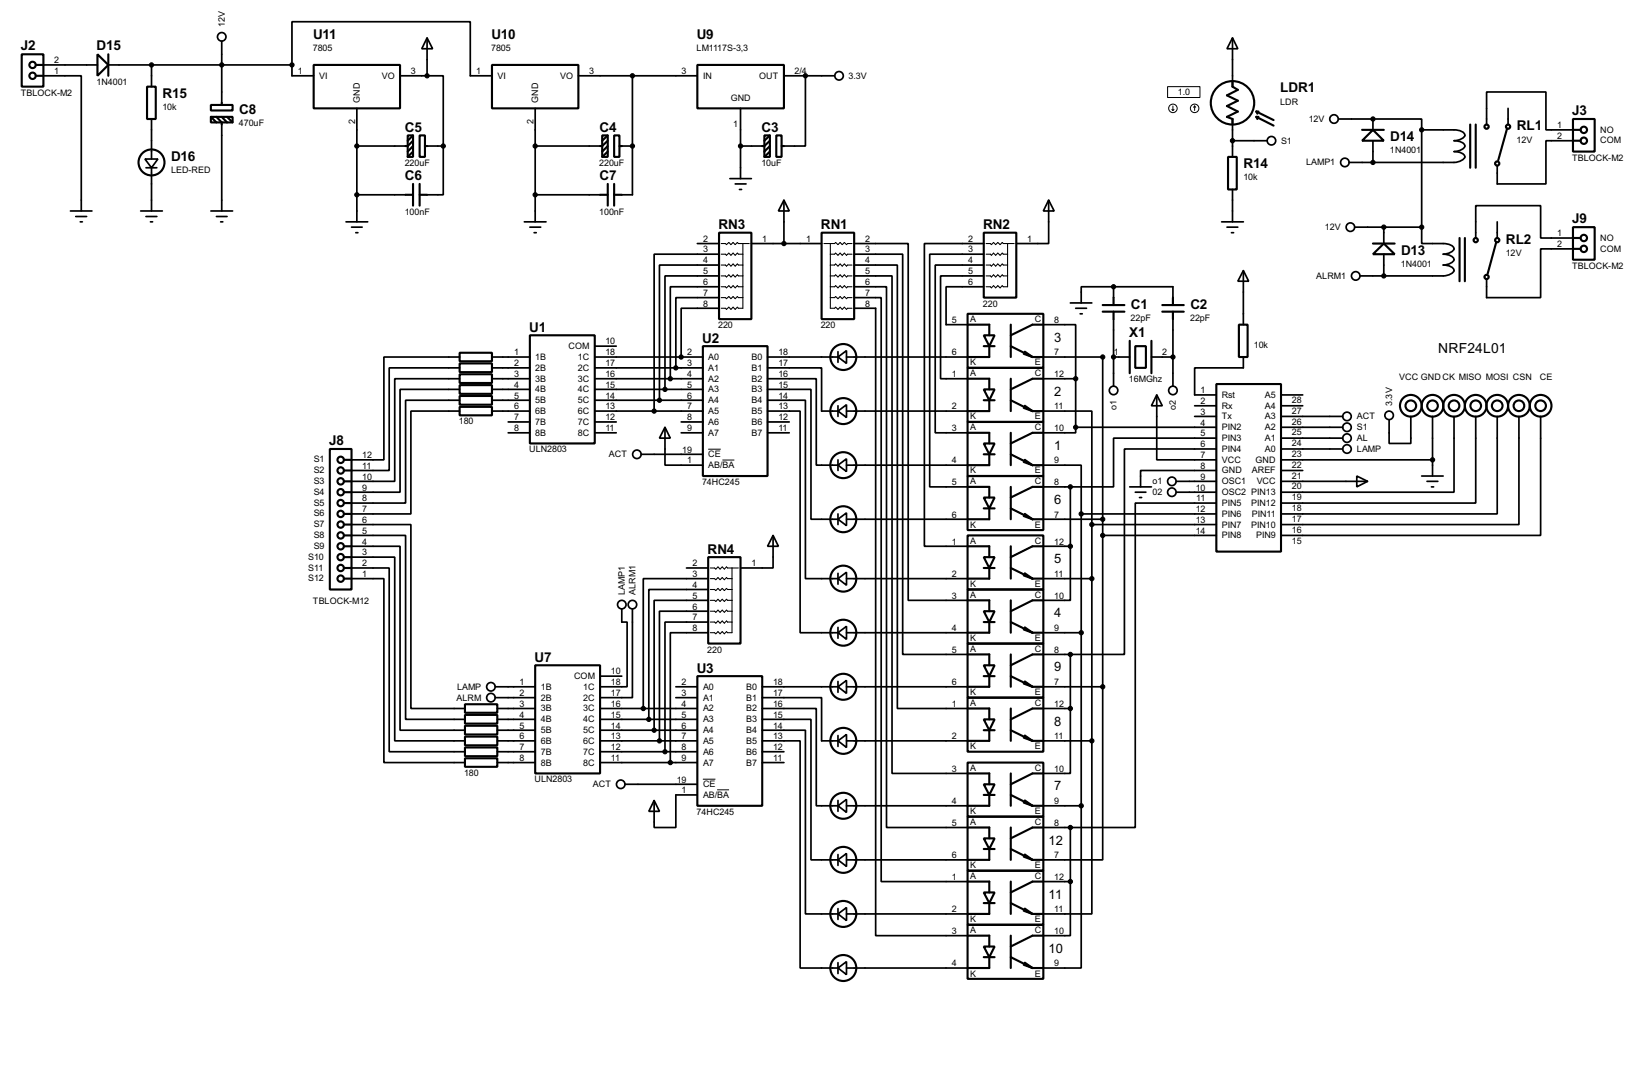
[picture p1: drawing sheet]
<svg xmlns="http://www.w3.org/2000/svg" width="383mm" height="256mm" viewBox="0 0 383 256" stroke-linecap="round" stroke-linejoin="round" font-family="sans-serif">
<g fill="none" stroke="#000" stroke-width=".4">
<path d="M10.2 17.8h8.9v31.8M10.2 15.3h12.7M25.5 15.3h43.1M35.6 15.3v5.1M52.1 9.7v14.5M68.6 15.3v-10.2h41.9v12.7h5.1M68.6 15.3v2.5h5.1M94 17.8h6.4M100.4 8.9l1.3 2.6h-2.6zM100.4 17.8h3.8v16.5M100.4 8.9v8.9M135.9 17.8h28"/>
<path d="M148.6 17.8v28h-2.5M184.2 17.8h11.9M189.3 17.8v16.5h-5.1M289.6 8.9l1.3 2.6h-2.6zM289.6 8.9v11.5M34.1 37.4h3l-1.5 2zM34.3 39.4h2.6M35.6 28v9.4M35.6 39.4v10.2M52.1 29.3v20.3M83.9 34.3h11.4M83.9 25.5v26.6"/>
<path d="M100.4 34.3h3.8M104.2 34.3v11.5h-3.8M125.8 34.3h15.2M125.8 25.5v26.6M146.1 34.3h2.5M174 25.5v16.5M174 34.3h5.1M289.6 28v8.9M289.6 33.1h8.1M314.5 28h8.1M322.6 28h11.5v2.5M322.6 28v2.5"/>
<path d="M322.6 33.1v5.1M334.1 30.5h7.6a2.27 2.27 0 0 1 2.5 1.3 2.68 2.68 0 0 1-2.5 1.3h.6a2.03 2.03 0 0 1 1.9 1.2 2.61 2.61 0 0 1-2.5 1.3h.6a2.03 2.03 0 0 1 1.9 1.3 2.7 2.7 0 0 1-2.5 1.3h-24.7M334.1 30.5v22.9M349.3 29.3v-7.7h14v8.9h6.3M354.4 25.5v3.8M369.6 33.1h-6.3v10.1h-11.5v-4.3M16.6 49.6h5M17.8 50.9h2.6M18.9 52.1h.5M33.1 49.6h5.1M34.3 50.9h2.6M35.4 52.1h.5"/>
<path d="M49.6 49.6h5.1M50.9 50.9h2.5M51.9 52.1h.5M81.3 52.1h5.1M82.6 53.4h2.5M83.6 54.7h.5M83.9 45.8h11.4M123.2 52.1h5.1M124.5 53.4h2.6M125.5 54.7h.5M125.8 45.8h15.2M163.9 57.2h5.1"/>
<path d="M169 59.7h-15.3v36.9M171.5 42h5.1M172.8 43.2h2.5M173.8 44.5h.5M176.6 57.2h16.5M184.2 47l1.3 2.6h-2.6zM184.2 47v10.2M200.7 57.2h12.7v83.8h14M200.7 59.7h11.4v94h15.3M231.2 57.2h-14v71.1h10.2M231.2 59.7h-12.7v54.7h8.9M246.4 47l1.3 2.6h-2.5z"/>
<path d="M246.4 47v10.2h-7.6M287.1 52.1h5.1M288.3 53.4h2.6M289.4 54.7h.5M289.6 44.5v7.6M318.3 53.4h15.8M325.2 53.4v3.8M325.2 59.7v5.1M334.1 53.4v3.8h2.5a8.6 8.6 0 0 1 4.3 .3 .87 .87 0 0 1 .7 1.2 3.2 3.2 0 0 1-2.5 1 2.33 2.33 0 0 1 2.6 1.3 2.68 2.68 0 0 1-2.6 1.3 2.27 2.27 0 0 1 2.6 1.3 2.68 2.68 0 0 1-2.6 1.2h-19.5M346.8 55.9v-7.6h15.2v7.6h7.6M351.8 52.1v3.8M369.6 58.5h-7.6v11.4h-12.7v-4.3"/>
<path d="M169 72.4h-8.9v11.5M169 69.9h-10.2v16.5M169 67.4h-11.5v21.6M169 64.8h-12.7v26.7M169 62.3h-14v31.7M200.7 62.3h10.2v104.1h16.5M200.7 64.8h8.9v116.9h17.8M200.7 67.4h7.6v127h19.1M200.7 69.9h6.4v137.2h20.3M200.7 72.4h5.1v147.4h21.6M231.2 67.4h-8.9v8.9h5.1M231.2 64.8h-10.2v24.2h6.4"/>
<path d="M231.2 62.3h-11.4v39.4h7.6M245.2 76.3h7.6v12.7M251.5 71.2h5.1M252.8 72.4h2.5M253.8 73.7h.5M261.7 67.4h-7.6v3.8M261.7 67.4h13.9v2.5M261.7 67.4v2.5M261.7 75v15.7M275.6 75v15.7M292.2 63.6l1.2 2.5h-2.5zM292.2 63.6v12.7"/>
<path d="M108 96.6h-11.4v24.1h-14M108 94h-12.7v24.2h-12.7M108 91.5h-14v24.1h-11.4M108 89h-15.2v24.1h-10.2M108 86.4h-16.5v24.1h-8.9M108 83.9h-17.8v24.1h-7.6M115.6 83.9h8.9M115.6 96.6h8.9M115.6 86.4h8.9M115.6 89h8.9M115.6 91.5h8.9M115.6 94h8.9"/>
<path d="M119.4 99.1h5.1M139.8 83.9h25.4M139.8 96.6h25.4M139.8 86.4h25.4M139.8 89h25.4M139.8 91.5h25.4M139.8 94h25.4M139.8 99.1h5M139.8 81.3h5M160.1 99.1h5.1M180.4 86.4h12.7v10.2h3.8M180.4 89h11.4v20.3h5.1"/>
<path d="M180.4 91.5h10.2v30.5h6.3M180.4 94h8.9v41.9h7.6M180.4 96.6h7.6v52h8.9M180.4 83.9h16.5M180.4 99.1h5.1M196.9 83.9l2-1.5v3zM196.9 96.6l2-1.5v3zM196.9 82.6v2.5M196.9 95.3v2.5M198.9 83.9h28.5M198.9 96.6h28.5M245.2 96.6h11.4v26.6"/>
<path d="M245.2 83.9h13.9v77.4M245.2 89h7.6M252.8 89v11.4M261.7 83.9h3.8M270.6 83.9h5M271.8 92.8l1.3 2.5h-2.5zM271.8 92.8v15.2h14M280.7 97.8h5.1M280.7 95.3h5.1M292.2 83.9v2.5h-11.5v6.4h5.1M301 97.8h14.5M301 92.8h5.1"/>
<path d="M301 95.3h5.1M331.5 97.8v6.4h-5.1v-5.6M336.6 97.8v14M341.7 97.8v17.8h-40.7M346.8 97.8v20.4h-45.8M351.8 97.8v22.9h-50.8M356.9 97.8v25.4h-55.9M362 97.8v28h-61M119.4 101.7h5.1M139.8 101.7h5M150.7 106.7h14.5M156.3 100.4l1.2 2.5h-2.5z"/>
<path d="M156.3 100.4v8.9h8.9M160.1 101.7h5.1M180.4 101.7h5.1M196.9 109.3l2-1.5v3zM196.9 108v2.5M198.9 109.3h28.5M245.2 109.3h8.9v11.4M245.2 114.4h6.3M251.5 114.4v13.9M252.8 100.4v1.3h-7.6M252.8 100.4h33M265.5 114.4h5.1"/>
<path d="M266.8 115.6h2.5M267.8 116.9h.5M276.4 113.1h9.4M276.4 115.6h9.4M285.8 102.9h-24.1v11.5h-10.2M285.8 105.5h-21.6v48.2h-12.7M285.8 118.2h-19v76.2h-15.3M285.8 110.5h-17.8v3.9M301 100.4h14.5M301 113.1h20.4M301 102.9h14.5M301 105.5h14.5"/>
<path d="M301 108h35.6M301 110.5h5.1M318.8 111.8l2.6 1.3-2.6 1.3zM334.1 111.8h5M335.3 113.1h2.6M336.4 114.4h.5M82.6 135.9h7.6v43.2h19.1M82.6 133.4h8.9v43.2h17.8M82.6 130.9h10.2v43.1h16.5M82.6 128.3h11.4v43.2h15.3M82.6 125.8h12.7v43.2h14M82.6 123.2h14v43.2h12.7"/>
<path d="M161.3 133.4h5.1M166.4 138.5h-13.9v30.5M166.4 135.9h-15.2v30.5M181.7 125.8l1.2 2.5h-2.5zM181.7 125.8v7.6h-7.7M196.9 122l2-1.5v3zM196.9 135.9l2-1.5v3.1zM196.9 120.7v2.5M196.9 134.7v2.5M198.9 122h28.5M198.9 135.9h28.5M245.2 122h13.9"/>
<path d="M245.2 135.9h11.4M245.2 128.3h6.3M251.5 128.3v12.7h-6.3M254.1 120.7v68.6M254.1 120.7h31.7M256.6 123.2v50.8M256.6 123.2h29.2M259.1 125.8h26.7M141 158.8h5.1M146.1 143.1v3h1.3v15.2h-6.4M148.6 143.1v20.8h-7.6M166.4 148.6h-8.9v30.5"/>
<path d="M166.4 146.1h-10.1v30.5M166.4 143.6h-11.4v30.4M166.4 141h-12.7v30.5M196.9 148.6l2-1.5v3.1zM196.9 147.4v2.5M198.9 148.6h28.5M245.2 148.6h8.9M245.2 153.7h6.3M251.5 153.7v12.7M116.4 161.3h9.4M116.4 163.9h9.4M116.9 174h8.9"/>
<path d="M116.9 179.1h8.9M116.9 176.6h8.9M116.9 171.5h8.9M116.9 169h8.9M116.9 166.4h8.9M141 174h22.9M141 179.1h22.9M141 176.6h22.9M141 171.5h22.9M141 169h22.9M141 166.4h22.9M158.8 161.3h5.1"/>
<path d="M158.8 163.9h5.1M179.1 163.9h14v10.1h3.8M179.1 166.4h12.7v22.9h5.1M179.1 169h11.5v33h6.3M179.1 171.5h10.2v43.2h7.6M179.1 174h8.9v53.4h8.9M179.1 161.3h17.8M179.1 179.1h5.1M179.1 176.6h5.1M196.9 161.3l2-1.5v3.1zM196.9 174l2-1.5v3.1zM196.9 160.1v2.5"/>
<path d="M196.9 172.8v2.5M198.9 161.3h28.5M198.9 174h28.5M245.2 161.3h13.9M245.2 174h11.4M245.2 166.4h6.3M251.5 166.4v15.3h-6.3M256.6 174v40.7h-11.4M259.1 161.3v40.7h-13.9M146.9 184.2h17M153.7 188l1.3 2.6h-2.5zM163.9 186.7h-5.1v7.7h-5.1v-6.4"/>
<path d="M196.9 189.3l2-1.5v3zM196.9 188v2.6M198.9 189.3h28.5M245.2 189.3h8.9M245.2 194.4h6.3M251.5 194.4v12.7M254.1 189.3v38.1h-8.9M196.9 202l2-1.5v3zM196.9 214.7l2-1.5v3zM196.9 200.7v2.6M196.9 213.4v2.6M198.9 202h28.5"/>
<path d="M198.9 214.7h28.5M245.2 207.1h6.3M251.5 207.1v12.7h-6.3M196.9 227.4l2-1.5v3zM196.9 226.1v2.6M198.9 227.4h28.5"/>
<circle cx="52.1" cy="8.7" r="1"/>
<circle cx="197.1" cy="17.8" r="1"/>
<circle cx="298.7" cy="33.1" r="1"/>
<circle cx="313.4" cy="28" r="1"/>
<circle cx="316" cy="38.2" r="1"/>
<circle cx="317.3" cy="53.4" r="1"/>
<circle cx="318.5" cy="64.8" r="1"/>
<circle cx="261.6" cy="91.7" r="1"/>
<circle cx="275.6" cy="91.7" r="1"/>
<circle cx="316.5" cy="97.8" r="1"/>
<circle cx="326.4" cy="97.6" r="1"/>
<circle cx="149.6" cy="106.7" r="1"/>
<circle cx="275.3" cy="113.1" r="1"/>
<circle cx="275.3" cy="115.6" r="1"/>
<circle cx="316.5" cy="105.5" r="1"/>
<circle cx="316.5" cy="102.9" r="1"/>
<circle cx="316.5" cy="100.4" r="1"/>
<circle cx="146.1" cy="142" r="1"/>
<circle cx="148.6" cy="142" r="1"/>
<circle cx="115.3" cy="161.3" r="1"/>
<circle cx="115.3" cy="163.9" r="1"/>
<circle cx="145.8" cy="184.2" r="1"/>
</g>
<g fill="#000">
<circle cx="189.3" cy="17.8" r=".2"/>
<circle cx="148.6" cy="34.3" r=".2"/>
<circle cx="322.6" cy="28" r=".2"/>
<circle cx="261.7" cy="67.4" r=".2"/>
<circle cx="160.1" cy="83.9" r=".2"/>
</g>
<g fill="none" stroke="#000" stroke-width=".5">
<path d="M5.1 12.8h5.1v7.6h-5.1zM8.4 17.8h1.8M8.4 15.3h1.8M22.9 12.8l2.6 2.5-2.6 2.5zM25.5 12.8v5M73.7 15.3h20.3v10.2h-20.3zM115.6 15.3h20.3v10.2h-20.3zM163.9 15.3h20.3v10.2h-20.3zM289.6 19.1v1.3l1.3 .7-2.6 1.3 2.6 1.3-2.6 1.2 2.6 1.3-2.6 1.3 1.3 .5v1.3M34.6 20.4h2v7.6h-2zM49.6 24.7h5.1v1.3h-5.1zM49.6 27.5h5.1v1.3h-5.1z"/>
<path d="M49.6 27.5l1.3 1.3M50.9 27.5l1.2 1.3v.5M52.1 24.2v.5M52.1 27.5l1.3 1.3M53.4 27.5l1.3 1.3M95.8 31.8h1.3v5.1h-1.3zM97.1 33.1l-1.3 1.2h-.5M97.1 35.6l-1.3 1.3M97.1 34.3l-1.3 1.3M97.1 31.8l-1.3 1.3M98.6 31.8h1.3v5.1h-1.3zM99.9 34.3h.5"/>
<path d="M141.5 31.8h1.3v5.1h-1.3zM142.8 33.1l-1.3 1.2h-.5M142.8 35.6l-1.3 1.3M142.8 34.3l-1.3 1.3M142.8 31.8l-1.3 1.3M144.3 31.8h1.3v5.1h-1.3zM145.6 34.3h.5M179.6 31.8h1.3v5.1h-1.3zM180.9 33.1l-1.3 1.2h-.5M180.9 35.6l-1.3 1.3M180.9 34.3l-1.3 1.3M180.9 31.8l-1.3 1.3"/>
<path d="M182.4 31.8h1.3v5.1h-1.3zM183.7 34.3h.5M288.6 36.9h2v7.6h-2zM295.2 27.5l4.1 2M295.2 27.5l.3 .5M295.2 27.5h.5M295.2 26.2l4.1 2M295.2 26.2l.3 .5M295.2 26.2h.5M320.1 30.5h5.1M322.6 30.5l2.6 2.6h-5.1zM345.5 29.3v10.1"/>
<path d="M346.8 29.3v10.1M354.1 30.3l-2 7.3M369.6 28h5.1v7.6h-5.1zM369.6 30.5h1.8M369.6 33.1h1.8M95.3 45.8h1.8M97.1 43.2v5.1M98.6 43.2v5.1M98.6 45.8h1.8M141 45.8h1.8M142.8 43.2v5.1M144.3 45.8h1.8"/>
<path d="M144.3 43.2v5.1M169 54.7h7.6v20.3h-7.6zM193.1 54.7h7.6v20.3h-7.6zM231.2 54.7h7.6v15.2h-7.6zM322.6 59.7l2.6-2.5 2.5 2.5zM322.6 57.2h5.1M343 55.9v10.2M344.2 55.9v10.2M351.6 57l-2 7.3M369.6 53.4h5.1v7.6h-5.1zM369.6 55.9h1.8M369.6 58.5h1.8"/>
<path d="M124.5 78.8h15.3v25.4h-15.3zM227.4 73.7h17.8v12.7h-17.8zM227.4 76.3h5.1v2.5M231.2 78.8h2.5l-1.2 2.5zM237.5 76.3v7.6M245.2 76.3h-2.6l-5.1 2.5M259.1 71.7h5.1M259.1 73.2h5.1M261.7 69.9v1.8M261.7 73.2v1.8M273.1 71.7h5.1M273.1 73.2h5.1"/>
<path d="M275.6 69.9v1.8M275.6 73.2v1.8M291.1 76.3h2.1v7.6h-2.1zM108 95.6h7.6v2h-7.6zM108 93h7.6v2.1h-7.6zM108 90.5h7.6v2h-7.6zM108 87.9h7.6v2.1h-7.6zM108 85.4h7.6v2h-7.6zM108 82.9h7.6v2h-7.6zM165.2 81.3h15.2v30.5h-15.2zM227.4 86.4h17.8v12.7h-17.8zM227.4 99.1h17.8v12.7h-17.8z"/>
<path d="M227.4 89h5.1v2.5M231.2 91.5h2.5l-1.2 2.5zM231.2 81.3h2.5M231.2 94h2.5M232.5 81.3v2.6h-5.1M232.5 94v2.6h-5.1M237.5 89v7.6M237.5 81.3l5.1 2.6M237.5 94l5.1 2.6M240.6 83.1l2 .8M240.6 95.8l2 .8M240.8 82.6l1.8 1.3"/>
<path d="M240.8 95.3l1.8 1.3M242.6 83.9h2.6M242.6 96.6h2.6M245.2 89h-2.6l-5.1 2.5M265.5 80.1v7.6M266.8 81.3h2.5v5.1h-2.5zM270.6 80.1v7.6M285.8 90.2h15.2v39.4h-15.2zM77.5 105.5h5.1v33h-5.1zM80.8 118.2h1.8M80.8 115.6h1.8M80.8 113.1h1.8"/>
<path d="M80.8 110.5h1.8M80.8 108h1.8M227.4 111.8h17.8v12.7h-17.8zM227.4 101.7h5.1v2.5M227.4 114.4h5.1v2.5M231.2 104.2h2.5l-1.2 2.5zM231.2 116.9h2.5l-1.2 2.5zM231.2 106.7h2.5M231.2 119.4h2.5M232.5 106.7v2.6h-5.1M232.5 119.4v2.6h-5.1M237.5 101.7v7.6"/>
<path d="M237.5 114.4v7.6M237.5 106.7l5.1 2.6M237.5 119.4l5.1 2.6M240.6 108.5l2 .8M240.8 108l1.8 1.3M242.6 109.3h2.6M245.2 101.7h-2.6l-5.1 2.5M245.2 114.4h-2.6l-5.1 2.5M80.8 133.4h1.8M80.8 128.3h1.8M80.8 135.9h1.8M80.8 130.9h1.8"/>
<path d="M80.8 125.8h1.8M80.8 123.2h1.8M80.8 120.7h1.8M166.4 130.9h7.6v20.3h-7.6zM227.4 125.8h17.8v12.7h-17.8zM227.4 138.5h17.8v12.7h-17.8zM227.4 128.3h5.1v2.6M231.2 130.9h2.5l-1.2 2.5zM231.2 133.4h2.5M232.5 133.4v2.5h-5.1M237.5 128.3v7.6M237.5 133.4l5.1 2.5"/>
<path d="M240.6 135.2l2 .7M240.6 121.2l2 .8M240.8 134.7l1.8 1.2M240.8 120.7l1.8 1.3M242.6 135.9h2.6M242.6 122h2.6M245.2 128.3h-2.6l-5.1 2.6M125.8 156.3h15.2v25.4h-15.2zM163.9 158.8h15.2v30.5h-15.2zM227.4 151.2h17.8v12.7h-17.8zM227.4 141h5.1v2.6M227.4 153.7h5.1v2.6"/>
<path d="M231.2 143.6h2.5l-1.2 2.5zM231.2 156.3h2.5l-1.2 2.5zM231.2 146.1h2.5M231.2 158.8h2.5M232.5 146.1v2.5h-5.1M232.5 158.8v2.5h-5.1M237.5 141v7.6M237.5 153.7v7.6M237.5 146.1l5.1 2.5M237.5 158.8l5.1 2.5M240.6 147.9l2 .7M240.8 147.4l1.8 1.2"/>
<path d="M242.6 148.6h2.6M245.2 141h-2.6l-5.1 2.6M245.2 153.7h-2.6l-5.1 2.6M109.3 178.1h7.6v2h-7.6zM109.3 175.6h7.6v2h-7.6zM109.3 173h7.6v2.1h-7.6zM109.3 170.5h7.6v2h-7.6zM109.3 167.9h7.6v2.1h-7.6zM109.3 165.4h7.6v2h-7.6zM227.4 163.9h17.8v12.7h-17.8zM227.4 179.1h17.8v12.7h-17.8zM227.4 166.4h5.1v2.6"/>
<path d="M231.2 169h2.5l-1.2 2.5zM231.2 171.5h2.5M232.5 171.5v2.5h-5.1M237.5 166.4v7.6M237.5 171.5l5.1 2.5M240.6 160.6l2 .7M240.6 173.3l2 .7M240.8 160.1l1.8 1.2M240.8 172.8l1.8 1.2M242.6 161.3h2.6M242.6 174h2.6M245.2 166.4h-2.6l-5.1 2.6"/>
<path d="M227.4 191.8h17.8v12.7h-17.8zM227.4 181.7h5.1v2.5M227.4 194.4h5.1v2.5M231.2 184.2h2.5l-1.2 2.5zM231.2 196.9h2.5l-1.2 2.5zM231.2 186.7h2.5M231.2 199.4h2.5M232.5 186.7v2.6h-5.1M232.5 199.4v2.6h-5.1M237.5 181.7v7.6M237.5 194.4v7.6M237.5 186.7l5.1 2.6"/>
<path d="M237.5 199.4l5.1 2.6M240.6 188.5l2 .8M240.8 188l1.8 1.3M242.6 189.3h2.6M245.2 181.7h-2.6l-5.1 2.5M245.2 194.4h-2.6l-5.1 2.5M227.4 204.5h17.8v12.7h-17.8zM227.4 217.2h17.8v12.7h-17.8zM227.4 207.1h5.1v2.5M227.4 219.8h5.1v2.5M231.2 209.6h2.5l-1.2 2.5zM231.2 212.1h2.5"/>
<path d="M232.5 212.1v2.6h-5.1M237.5 207.1v7.6M237.5 219.8v7.6M237.5 212.1l5.1 2.6M240.6 201.2l2 .8M240.6 213.9l2 .8M240.8 200.7l1.8 1.3M240.8 213.4l1.8 1.3M242.6 202h2.6M242.6 214.7h2.6M245.2 207.1h-2.6l-5.1 2.5M245.2 219.8h-2.6l-5.1 2.5"/>
<path d="M231.2 222.3h2.5l-1.2 2.5zM231.2 224.8h2.5M232.5 224.8v2.6h-5.1M237.5 224.8l5.1 2.6M240.6 226.6l2 .8M240.8 226.1l1.8 1.3M242.6 227.4h2.6"/>
<circle cx="7.6" cy="15.3" r=".75"/>
<circle cx="7.6" cy="17.8" r=".75"/>
<circle cx="35.6" cy="38.2" r="3.1"/>
<circle cx="289.6" cy="24.2" r="5.1"/>
<circle cx="349.3" cy="29.8" r=".5"/>
<circle cx="351.8" cy="38.4" r=".5"/>
<circle cx="354.3" cy="29.8" r=".5"/>
<circle cx="372.1" cy="33.1" r=".75"/>
<circle cx="372.1" cy="30.5" r=".75"/>
<circle cx="346.7" cy="56.4" r=".5"/>
<circle cx="351.8" cy="56.4" r=".5"/>
<circle cx="372.1" cy="55.9" r=".75"/>
<circle cx="372.1" cy="58.5" r=".75"/>
<circle cx="349.3" cy="65.1" r=".5"/>
<circle cx="198.1" cy="96.6" r="3.1"/>
<circle cx="198.1" cy="83.9" r="3.1"/>
<circle cx="331.5" cy="95.3" r="2.55"/>
<circle cx="331.5" cy="95.3" r="1.25"/>
<circle cx="336.6" cy="95.3" r="2.55"/>
<circle cx="336.6" cy="95.3" r="1.25"/>
<circle cx="341.6" cy="95.3" r="2.55"/>
<circle cx="341.6" cy="95.3" r="1.25"/>
<circle cx="346.7" cy="95.3" r="2.55"/>
<circle cx="346.7" cy="95.3" r="1.25"/>
<circle cx="351.8" cy="95.3" r="2.55"/>
<circle cx="351.8" cy="95.3" r="1.25"/>
<circle cx="356.9" cy="95.3" r="2.55"/>
<circle cx="356.9" cy="95.3" r="1.25"/>
<circle cx="362" cy="95.3" r="2.55"/>
<circle cx="362" cy="95.3" r="1.25"/>
<circle cx="80" cy="110.5" r=".75"/>
<circle cx="80" cy="115.6" r=".75"/>
<circle cx="80" cy="118.2" r=".75"/>
<circle cx="80" cy="113.1" r=".75"/>
<circle cx="80" cy="108" r=".75"/>
<circle cx="198.1" cy="109.3" r="3.1"/>
<circle cx="80" cy="125.8" r=".75"/>
<circle cx="80" cy="128.3" r=".75"/>
<circle cx="80" cy="120.7" r=".75"/>
<circle cx="80" cy="130.9" r=".75"/>
<circle cx="80" cy="123.2" r=".75"/>
<circle cx="80" cy="133.4" r=".75"/>
<circle cx="80" cy="135.9" r=".75"/>
<circle cx="198.1" cy="122" r="3.1"/>
<circle cx="198.1" cy="135.9" r="3.1"/>
<circle cx="198.1" cy="148.6" r="3.1"/>
<circle cx="198.1" cy="174" r="3.1"/>
<circle cx="198.1" cy="161.3" r="3.1"/>
<circle cx="198.1" cy="189.3" r="3.1"/>
<circle cx="198.1" cy="214.7" r="3.1"/>
<circle cx="198.1" cy="202" r="3.1"/>
<circle cx="198.1" cy="227.4" r="3.1"/>
</g>
<g fill="none" stroke="#000" stroke-width=".23">
<path d="M274.4 20.4h7.6v2.5h-7.6zM275.4 25.7l.2 .3M275.6 24.9v1.1M275.9 25.7l-.3 .3M280.7 24.9l-.2 .3M280.7 24.9l.3 .3M280.7 24.9v1.1M166.4 105.5h3M169.8 108.1h2.8M165.2 183h2.9M168.5 185.5h2.8"/>
<circle cx="275.6" cy="25.5" r="1"/>
<circle cx="280.7" cy="25.5" r="1"/>
</g>
<g fill="none" stroke="#000" stroke-width=".25">
<path d="M169.5 57.2h1l.2 .3 .6-.5 .5 .5 .5-.5 .5 .5 .5-.5 .2 .2h2.6M169.5 59.7h1l.2 .3 .6-.5 .5 .5 .5-.5 .5 .5 .5-.5 .2 .2h1.1M174.6 57.2v15.2h-1.1l-.2-.2-.5 .5-.5-.5-.5 .5-.5-.5-.6 .5-.2-.3h-1M193.6 57.2h2.5l.3-.2 .5 .5 .5-.5 .5 .5 .5-.5 .5 .5 .3-.3h1M195.1 59.7h1l.3-.2 .5 .5 .5-.5 .5 .5 .5-.5 .5 .5 .3-.3h1M195.1 57.2v15.2h1l.3-.2 .5 .5 .5-.5 .5 .5 .5-.5 .5 .5 .3-.3h1M231.7 57.2h1l.3 .3 .5-.5 .5 .5 .5-.5 .5 .5 .5-.5 .3 .2h2.5M231.7 59.7h1l.3 .3 .5-.5 .5 .5 .5-.5 .5 .5 .5-.5 .3 .2h1M236.8 57.2v10.2h-1l-.3-.3-.5 .5-.5-.5-.5 .5-.5-.5-.5 .5-.3-.2h-1M169.5 62.3h1l.2 .2 .6-.5 .5 .5 .5-.5 .5 .5 .5-.5 .2 .3h1.1M169.5 64.8h1l.2 .3 .6-.5 .5 .5 .5-.5 .5 .5 .5-.5 .2 .2h1.1M169.5 67.4h1l.2 .2 .6-.5 .5 .5 .5-.5 .5 .5 .5-.5 .2 .3h1.1"/>
<path d="M169.5 69.9h1l.2 .3 .6-.5 .5 .5 .5-.5 .5 .5 .5-.5 .2 .2h1.1M195.1 62.3h1l.3-.3 .5 .5 .5-.5 .5 .5 .5-.5 .5 .5 .3-.2h1M195.1 64.8h1l.3-.2 .5 .5 .5-.5 .5 .5 .5-.5 .5 .5 .3-.3h1M195.1 67.4h1l.3-.3 .5 .5 .5-.5 .5 .5 .5-.5 .5 .5 .3-.2h1M195.1 69.9h1l.3-.2 .5 .5 .5-.5 .5 .5 .5-.5 .5 .5 .3-.3h1M231.7 62.3h1l.3 .2 .5-.5 .5 .5 .5-.5 .5 .5 .5-.5 .3 .3h1M231.7 64.8h1l.3 .3 .5-.5 .5 .5 .5-.5 .5 .5 .5-.5 .3 .2h1M166.9 133.4h1l.3 .3 .5-.5 .5 .5 .5-.5 .5 .5 .5-.5 .3 .2h2.5M166.9 135.9h1l.3 .3 .5-.5 .5 .5 .5-.5 .5 .5 .5-.5 .3 .2h1M166.9 138.5h1l.3 .2 .5-.5 .5 .5 .5-.5 .5 .5 .5-.5 .3 .3h1M172 133.4v15.2h-1l-.3-.2-.5 .5-.5-.5-.5 .5-.5-.5-.5 .5-.3-.3h-1M166.9 141h1l.3 .3 .5-.5 .5 .5 .5-.5 .5 .5 .5-.5 .3 .2h1"/>
<path d="M166.9 143.6h1l.3 .2 .5-.5 .5 .5 .5-.5 .5 .5 .5-.5 .3 .3h1M166.9 146.1h1l.3 .3 .5-.5 .5 .5 .5-.5 .5 .5 .5-.5 .3 .2h1"/>
</g>
<g fill="#000" stroke="#000" stroke-width=".25">
<circle cx="35.6" cy="15.3" r=".5"/>
<circle cx="52.1" cy="15.3" r=".5"/>
<circle cx="68.6" cy="15.3" r=".5"/>
<circle cx="100.3" cy="17.8" r=".5"/>
<circle cx="148.6" cy="17.8" r=".5"/>
<circle cx="189.2" cy="17.8" r=".5"/>
<circle cx="83.8" cy="34.3" r=".5"/>
<circle cx="104.1" cy="34.3" r=".5"/>
<circle cx="125.7" cy="34.3" r=".5"/>
<circle cx="148.6" cy="34.3" r=".5"/>
<circle cx="174" cy="34.3" r=".5"/>
<circle cx="289.6" cy="33.1" r=".5"/>
<circle cx="322.6" cy="28" r=".5"/>
<circle cx="322.6" cy="38.2" r=".5"/>
<circle cx="334" cy="30.5" r=".5"/>
<circle cx="83.8" cy="45.8" r=".5"/>
<circle cx="125.7" cy="45.8" r=".5"/>
<circle cx="184.2" cy="57.2" r=".5"/>
<circle cx="325.1" cy="53.4" r=".5"/>
<circle cx="334" cy="53.4" r=".5"/>
<circle cx="261.6" cy="67.4" r=".5"/>
<circle cx="325.1" cy="64.8" r=".5"/>
<circle cx="153.7" cy="96.6" r=".5"/>
<circle cx="154.9" cy="94" r=".5"/>
<circle cx="156.2" cy="91.5" r=".5"/>
<circle cx="157.5" cy="89" r=".5"/>
<circle cx="158.8" cy="86.4" r=".5"/>
<circle cx="160" cy="83.9" r=".5"/>
<circle cx="252.7" cy="89" r=".5"/>
<circle cx="259.1" cy="83.9" r=".5"/>
<circle cx="261.6" cy="83.9" r=".5"/>
<circle cx="275.6" cy="83.9" r=".5"/>
<circle cx="251.5" cy="114.4" r=".5"/>
<circle cx="252.7" cy="100.4" r=".5"/>
<circle cx="336.6" cy="108" r=".5"/>
<circle cx="251.5" cy="128.3" r=".5"/>
<circle cx="254" cy="120.7" r=".5"/>
<circle cx="256.5" cy="135.9" r=".5"/>
<circle cx="256.5" cy="123.2" r=".5"/>
<circle cx="259.1" cy="122" r=".5"/>
<circle cx="259.1" cy="125.8" r=".5"/>
<circle cx="251.5" cy="153.7" r=".5"/>
<circle cx="254" cy="148.6" r=".5"/>
<circle cx="151.1" cy="166.4" r=".5"/>
<circle cx="152.4" cy="169" r=".5"/>
<circle cx="153.7" cy="171.5" r=".5"/>
<circle cx="154.9" cy="174" r=".5"/>
<circle cx="156.2" cy="176.6" r=".5"/>
<circle cx="157.5" cy="179.1" r=".5"/>
<circle cx="251.5" cy="166.4" r=".5"/>
<circle cx="256.5" cy="174" r=".5"/>
<circle cx="259.1" cy="161.3" r=".5"/>
<circle cx="251.5" cy="194.4" r=".5"/>
<circle cx="254" cy="189.3" r=".5"/>
<circle cx="251.5" cy="207.1" r=".5"/>
</g>
<text font-size="3.7" x="337.9" y="83">NRF24L01</text>
<g font-size="3.6">
<text x="4.9" y="11.9">J2</text>
<text x="22.7" y="11.9">D15</text>
<text x="73.6" y="9.1">U11</text>
<text x="115.5" y="9.1">U10</text>
<text x="163.7" y="9.1">U9</text>
<text x="38.2" y="22.9">R15</text>
<text x="300.8" y="21.7">LDR1</text>
<text x="56.2" y="26.8">C8</text>
<text x="369.4" y="27.1">J3</text>
<text x="95.2" y="31">C5</text>
<text x="140.9" y="31">C4</text>
<text x="179" y="31">C3</text>
<text x="326.7" y="33.2">D14</text>
<text x="356.4" y="30.6">RL1</text>
<text x="40.2" y="37.7">D16</text>
<text x="292.2" y="39.5">R14</text>
<text x="95.2" y="42.3">C6</text>
<text x="140.9" y="42.3">C7</text>
<text x="168.8" y="53.8">RN3</text>
<text x="192.9" y="53.8">RN1</text>
<text x="231" y="53.8">RN2</text>
<text x="369.4" y="52.5">J9</text>
<text x="329.2" y="59.9">D13</text>
<text x="353.9" y="57.3">RL2</text>
<text x="124.4" y="77.9">U1</text>
<text x="265.7" y="72.6">C1</text>
<text x="279.7" y="72.6">C2</text>
<text x="165" y="80.4">U2</text>
<text x="265.3" y="79.2">X1</text>
<text x="77.4" y="104.6">J8</text>
<text x="166.3" y="130">RN4</text>
<text x="125.6" y="155.4">U7</text>
<text x="163.7" y="158">U3</text>
</g>
<g font-size="3.4">
<text x="247.7" y="80.3">3</text>
<text x="247.7" y="93">2</text>
<text x="247.7" y="105.7">1</text>
<text x="247.7" y="118.4">6</text>
<text x="247.7" y="132.3">5</text>
<text x="247.7" y="145">4</text>
<text x="247.7" y="157.7">9</text>
<text x="247.7" y="170.4">8</text>
<text x="247.7" y="185.7">7</text>
<text x="246.4" y="198.4">12</text>
<text x="246.4" y="211.1">11</text>
<text x="246.4" y="223.8">10</text>
</g>
<g font-size="2.4">
<text x="52.8" y="6.4" transform="rotate(-90 52.8 6.4)">12V</text>
<text x="73.5" y="11.9">7805</text>
<text x="115.4" y="11.9">7805</text>
<text x="163.7" y="11.9">LM1117S-3,3</text>
<text x="12.8" y="17.4">1</text>
<text x="12.8" y="14.8">2</text>
<text x="70" y="17.4">1</text>
<text x="96.6" y="17.4">3</text>
<text x="111.9" y="17.4">1</text>
<text x="138.5" y="17.4">3</text>
<text x="160.2" y="17.4">3</text>
<text x="186.7" y="17.4">2/4</text>
<text x="4.9" y="22.5">TBLOCK-M2</text>
<text x="22.7" y="20">1N4001</text>
<text x="75" y="18.5">VI</text>
<text x="89.7" y="18.5">VO</text>
<text x="116.9" y="18.5">VI</text>
<text x="131.6" y="18.5">VO</text>
<text x="165.2" y="18.5">IN</text>
<text x="171.7" y="23.7">GND</text>
<text x="178.4" y="18.5">OUT</text>
<text x="199.4" y="18.5">3.3V</text>
<text x="276.8" y="22.3">1.0</text>
<text x="38.2" y="25.8">10k</text>
<text x="56.2" y="29.6">470uF</text>
<text x="83.5" y="29.1" transform="rotate(-90 83.5 29.1)">2</text>
<text x="84.6" y="24.1" transform="rotate(-90 84.6 24.1)">GND</text>
<text x="125.4" y="29.1" transform="rotate(-90 125.4 29.1)">2</text>
<text x="126.5" y="24.1" transform="rotate(-90 126.5 24.1)">GND</text>
<text x="172.3" y="29.9">1</text>
<text x="300.8" y="24.6">LDR</text>
<text x="307.5" y="28.6">12V</text>
<text x="301" y="33.8">S1</text>
<text x="326.6" y="36">1N4001</text>
<text x="356.4" y="33.5">12V</text>
<text x="365.9" y="30.1">1</text>
<text x="365.9" y="32.7">2</text>
<text x="376" y="31.1">NO</text>
<text x="376" y="33.7">COM</text>
<text x="40.2" y="40.6">LED-RED</text>
<text x="95.1" y="38.9">220uF</text>
<text x="140.8" y="38.9">220uF</text>
<text x="178.9" y="38.9">10uF</text>
<text x="306.9" y="38.8">LAMP1</text>
<text x="369.4" y="37.7">TBLOCK-M2</text>
<text x="292.2" y="42.3">10k</text>
<text x="95.1" y="50.4">100nF</text>
<text x="140.8" y="50.4">100nF</text>
<text x="165.3" y="56.8">2</text>
<text x="165.3" y="59.3">3</text>
<text x="179.1" y="56.8">1</text>
<text x="189.4" y="56.8">1</text>
<text x="203.3" y="56.8">2</text>
<text x="203.3" y="59.3">3</text>
<text x="227.5" y="56.8">2</text>
<text x="227.5" y="59.3">3</text>
<text x="241.4" y="56.8">1</text>
<text x="311.3" y="54">12V</text>
<text x="365.9" y="55.5">1</text>
<text x="365.9" y="58.1">2</text>
<text x="376" y="56.5">NO</text>
<text x="376" y="59.1">COM</text>
<text x="165.3" y="61.9">4</text>
<text x="165.3" y="64.4">5</text>
<text x="203.3" y="61.9">4</text>
<text x="203.3" y="64.4">5</text>
<text x="227.5" y="61.9">4</text>
<text x="227.5" y="64.4">5</text>
<text x="309.3" y="65.5">ALRM1</text>
<text x="329.2" y="62.7">1N4001</text>
<text x="353.8" y="60.2">12V</text>
<text x="369.4" y="63.1">TBLOCK-M2</text>
<text x="165.3" y="67">6</text>
<text x="165.3" y="69.5">7</text>
<text x="165.3" y="72">8</text>
<text x="203.3" y="67">6</text>
<text x="203.3" y="69.5">7</text>
<text x="203.3" y="72">8</text>
<text x="227.5" y="67">6</text>
<text x="231" y="72">220</text>
<text x="168.8" y="77.1">220</text>
<text x="192.9" y="77.1">220</text>
<text x="223.7" y="75.8">5</text>
<text x="228" y="75.6">A</text>
<text x="243.1" y="75.6">C</text>
<text x="247.7" y="75.8">8</text>
<text x="265.7" y="75.4">22pF</text>
<text x="279.7" y="75.4">22pF</text>
<text x="120.8" y="83.5">1</text>
<text x="133.6" y="82">COM</text>
<text x="142.3" y="83.5">18</text>
<text x="142.3" y="80.9">10</text>
<text x="161.5" y="83.5">2</text>
<text x="182.9" y="83.5">18</text>
<text x="223.7" y="83.5">6</text>
<text x="247.7" y="83.5">7</text>
<text x="261.8" y="83.5">1</text>
<text x="273.1" y="83.5">2</text>
<text x="294.6" y="81.8">10k</text>
<text x="120.8" y="86">2</text>
<text x="120.8" y="88.5">3</text>
<text x="125.8" y="84.6">1B</text>
<text x="125.8" y="87.1">2B</text>
<text x="125.8" y="89.6">3B</text>
<text x="135.8" y="84.6">1C</text>
<text x="135.8" y="87.1">2C</text>
<text x="135.8" y="89.6">3C</text>
<text x="142.3" y="86">17</text>
<text x="142.3" y="88.5">16</text>
<text x="161.5" y="86">3</text>
<text x="161.5" y="88.5">4</text>
<text x="166.4" y="84.6">A0</text>
<text x="166.4" y="87.1">A1</text>
<text x="166.4" y="89.6">A2</text>
<text x="176.6" y="84.6">B0</text>
<text x="176.6" y="87.1">B1</text>
<text x="176.6" y="89.6">B2</text>
<text x="182.9" y="86">17</text>
<text x="182.9" y="88.5">16</text>
<text x="223.7" y="88.5">1</text>
<text x="228" y="85.8">K</text>
<text x="228" y="88.4">A</text>
<text x="243.1" y="88.4">C</text>
<text x="243.2" y="85.8">E</text>
<text x="247.7" y="88.5">12</text>
<text x="265.3" y="89.8">16MGhz</text>
<text x="328.8" y="89.4">VCC GNDCK MISO MOSI CSN</text>
<text x="361.8" y="89.4">CE</text>
<text x="120.8" y="91.1">4</text>
<text x="120.8" y="93.6">5</text>
<text x="125.8" y="92.2">4B</text>
<text x="125.8" y="94.7">5B</text>
<text x="135.8" y="92.2">4C</text>
<text x="135.8" y="94.7">5C</text>
<text x="142.3" y="91.1">15</text>
<text x="142.3" y="93.6">14</text>
<text x="161.5" y="91.1">5</text>
<text x="161.5" y="93.6">6</text>
<text x="166.4" y="92.2">A3</text>
<text x="166.4" y="94.7">A4</text>
<text x="176.6" y="92.2">B3</text>
<text x="176.6" y="94.7">B4</text>
<text x="182.9" y="91.1">15</text>
<text x="182.9" y="93.6">14</text>
<text x="282.1" y="92.4">1</text>
<text x="282.1" y="94.9">2</text>
<text x="287.1" y="93.5">Rst</text>
<text x="297.2" y="93.5">A5</text>
<text x="303.6" y="94.7">28</text>
<text x="327.1" y="95.3" transform="rotate(-90 327.1 95.3)">3.3V</text>
<text x="107.8" y="99.7">180</text>
<text x="120.8" y="96.2">6</text>
<text x="120.8" y="98.7">7</text>
<text x="120.8" y="101.2">8</text>
<text x="125.8" y="97.3">6B</text>
<text x="125.8" y="99.8">7B</text>
<text x="135.8" y="97.3">6C</text>
<text x="135.8" y="99.8">7C</text>
<text x="142.3" y="96.2">13</text>
<text x="142.3" y="98.7">12</text>
<text x="142.3" y="101.2">11</text>
<text x="161.5" y="96.2">7</text>
<text x="161.5" y="98.7">8</text>
<text x="161.5" y="101.2">9</text>
<text x="166.4" y="97.3">A5</text>
<text x="166.4" y="99.8">A6</text>
<text x="176.6" y="97.3">B5</text>
<text x="176.6" y="99.8">B6</text>
<text x="182.9" y="96.2">13</text>
<text x="182.9" y="98.7">12</text>
<text x="182.9" y="101.2">11</text>
<text x="223.7" y="96.2">2</text>
<text x="223.7" y="101.2">3</text>
<text x="228" y="98.5">K</text>
<text x="228" y="101.1">A</text>
<text x="243.1" y="101.1">C</text>
<text x="243.2" y="98.5">E</text>
<text x="247.7" y="96.2">11</text>
<text x="247.7" y="101.2">10</text>
<text x="262.4" y="96.3" transform="rotate(-90 262.4 96.3)">o1</text>
<text x="276.3" y="96.3" transform="rotate(-90 276.3 96.3)">o2</text>
<text x="282.1" y="97.4">3</text>
<text x="282.1" y="100">4</text>
<text x="287.1" y="96">Rx</text>
<text x="287.1" y="98.5">Tx</text>
<text x="287.1" y="101.1">PIN2</text>
<text x="297.2" y="101.1">A2</text>
<text x="297.2" y="98.5">A3</text>
<text x="297.2" y="96">A4</text>
<text x="303.6" y="99.7">26</text>
<text x="303.6" y="97.2">27</text>
<text x="318.8" y="101.1">S1</text>
<text x="318.8" y="98.5">ACT</text>
<text x="85.1" y="107.6">12</text>
<text x="124.3" y="106.3">ULN2803</text>
<text x="125.8" y="102.4">8B</text>
<text x="135.8" y="102.4">8C</text>
<text x="143.1" y="107.4">ACT</text>
<text x="160.3" y="106.3">19</text>
<text x="166.4" y="102.4">A7</text>
<text x="166.4" y="107.4">CE</text>
<text x="176.6" y="102.4">B7</text>
<text x="282.1" y="102.5">5</text>
<text x="282.1" y="105.1">6</text>
<text x="282.1" y="107.6">7</text>
<text x="287.1" y="103.6">PIN3</text>
<text x="287.1" y="106.2">PIN4</text>
<text x="297.2" y="106.2">A0</text>
<text x="297.2" y="103.6">A1</text>
<text x="303.6" y="107.4">23</text>
<text x="303.6" y="104.8">24</text>
<text x="303.6" y="102.3">25</text>
<text x="318.8" y="103.6">AL</text>
<text x="318.8" y="106.2">LAMP</text>
<text x="73.7" y="108.6">S1</text>
<text x="73.7" y="111.2">S2</text>
<text x="73.7" y="113.7">S3</text>
<text x="85.1" y="112.7">10</text>
<text x="85.1" y="110.1">11</text>
<text x="161.5" y="108.9">1</text>
<text x="165" y="113.9">74HC245</text>
<text x="166.4" y="110">AB/BA</text>
<text x="223.7" y="108.9">4</text>
<text x="223.7" y="114">5</text>
<text x="228" y="111.2">K</text>
<text x="228" y="113.8">A</text>
<text x="243.1" y="113.8">C</text>
<text x="243.2" y="111.2">E</text>
<text x="247.7" y="108.9">9</text>
<text x="247.7" y="114">8</text>
<text x="270.8" y="113.8">o1</text>
<text x="282.1" y="110.1">8</text>
<text x="282.1" y="112.7">9</text>
<text x="287.1" y="108.7">VCC</text>
<text x="287.1" y="111.2">GND</text>
<text x="287.1" y="113.8">OSC1</text>
<text x="294.1" y="111.2">AREF</text>
<text x="295" y="108.7">GND</text>
<text x="295.3" y="113.8">VCC</text>
<text x="303.6" y="112.4">21</text>
<text x="303.6" y="109.9">22</text>
<text x="73.7" y="116.3">S4</text>
<text x="73.7" y="118.8">S5</text>
<text x="85.1" y="117.8">8</text>
<text x="85.1" y="115.2">9</text>
<text x="270.8" y="116.3">02</text>
<text x="281" y="115.2">10</text>
<text x="281.1" y="117.8">11</text>
<text x="287.1" y="116.3">OSC2 PIN13</text>
<text x="287.1" y="118.9">PIN5</text>
<text x="294" y="118.9">PIN12</text>
<text x="303.6" y="117.5">19</text>
<text x="303.6" y="115">20</text>
<text x="73.7" y="121.3">S6</text>
<text x="73.7" y="123.9">S7</text>
<text x="85.1" y="125.4">5</text>
<text x="85.1" y="122.8">6</text>
<text x="85.1" y="120.3">7</text>
<text x="223.7" y="121.6">6</text>
<text x="228" y="123.9">K</text>
<text x="243.2" y="123.9">E</text>
<text x="247.7" y="121.6">7</text>
<text x="281" y="120.3">12</text>
<text x="281" y="122.8">13</text>
<text x="281" y="125.4">14</text>
<text x="287.1" y="121.4">PIN6</text>
<text x="287.1" y="123.9">PIN7</text>
<text x="294" y="123.9">PIN10</text>
<text x="294.1" y="121.4">PIN11</text>
<text x="303.6" y="125.1">16</text>
<text x="303.6" y="122.6">17</text>
<text x="303.6" y="120.1">18</text>
<text x="72.4" y="131.5">S10</text>
<text x="73.7" y="126.4">S8</text>
<text x="73.7" y="129">S9</text>
<text x="85.1" y="130.5">3</text>
<text x="85.1" y="127.9">4</text>
<text x="223.7" y="127.9">1</text>
<text x="228" y="127.8">A</text>
<text x="243.1" y="127.8">C</text>
<text x="247.7" y="127.9">12</text>
<text x="287.1" y="126.5">PIN8</text>
<text x="295.1" y="126.5">PIN9</text>
<text x="303.6" y="127.7">15</text>
<text x="72.4" y="134">S11</text>
<text x="72.4" y="136.6">S12</text>
<text x="85.1" y="135.5">1</text>
<text x="85.1" y="133">2</text>
<text x="162.7" y="133">2</text>
<text x="162.7" y="135.5">3</text>
<text x="176.6" y="133">1</text>
<text x="223.7" y="135.5">2</text>
<text x="228" y="137.9">K</text>
<text x="243.2" y="137.9">E</text>
<text x="247.7" y="135.5">11</text>
<text x="73.5" y="141.9">TBLOCK-M12</text>
<text x="146.8" y="139.7" transform="rotate(-90 146.8 139.7)">LAMP1</text>
<text x="149.3" y="139.7" transform="rotate(-90 149.3 139.7)">ALRM1</text>
<text x="162.7" y="138.1">4</text>
<text x="162.7" y="140.6">5</text>
<text x="162.7" y="143.2">6</text>
<text x="223.7" y="140.6">3</text>
<text x="228" y="140.5">A</text>
<text x="243.1" y="140.5">C</text>
<text x="247.7" y="140.6">10</text>
<text x="162.7" y="145.7">7</text>
<text x="162.7" y="148.2">8</text>
<text x="223.7" y="148.2">4</text>
<text x="247.7" y="148.2">9</text>
<text x="166.2" y="153.3">220</text>
<text x="223.7" y="153.3">5</text>
<text x="228" y="150.6">K</text>
<text x="228" y="153.2">A</text>
<text x="243.1" y="153.2">C</text>
<text x="243.2" y="150.6">E</text>
<text x="247.7" y="153.3">8</text>
<text x="122.1" y="160.9">1</text>
<text x="134.9" y="159.5">COM</text>
<text x="143.6" y="160.9">18</text>
<text x="143.6" y="158.4">10</text>
<text x="160.2" y="160.9">2</text>
<text x="181.7" y="160.9">18</text>
<text x="223.7" y="160.9">6</text>
<text x="247.7" y="160.9">7</text>
<text x="107.2" y="164.6">ALRM</text>
<text x="107.4" y="162">LAMP</text>
<text x="122.1" y="163.5">2</text>
<text x="122.1" y="166">3</text>
<text x="127.1" y="162">1B</text>
<text x="127.1" y="164.6">2B</text>
<text x="127.1" y="167.1">3B</text>
<text x="137.1" y="162">1C</text>
<text x="137.1" y="164.6">2C</text>
<text x="137.1" y="167.1">3C</text>
<text x="143.6" y="163.5">17</text>
<text x="143.6" y="166">16</text>
<text x="160.2" y="163.5">3</text>
<text x="160.2" y="166">4</text>
<text x="165.2" y="162">A0</text>
<text x="165.2" y="164.6">A1</text>
<text x="165.2" y="167.1">A2</text>
<text x="175.3" y="162">B0</text>
<text x="175.3" y="164.6">B1</text>
<text x="175.3" y="167.1">B2</text>
<text x="181.7" y="163.5">17</text>
<text x="181.7" y="166">16</text>
<text x="223.7" y="166">1</text>
<text x="228" y="163.3">K</text>
<text x="228" y="165.9">A</text>
<text x="243.1" y="165.9">C</text>
<text x="243.2" y="163.3">E</text>
<text x="247.7" y="166">12</text>
<text x="122.1" y="168.6">4</text>
<text x="122.1" y="171.1">5</text>
<text x="122.1" y="173.6">6</text>
<text x="127.1" y="169.7">4B</text>
<text x="127.1" y="172.2">5B</text>
<text x="137.1" y="169.7">4C</text>
<text x="137.1" y="172.2">5C</text>
<text x="143.6" y="168.6">15</text>
<text x="143.6" y="171.1">14</text>
<text x="143.6" y="173.6">13</text>
<text x="160.2" y="168.6">5</text>
<text x="160.2" y="171.1">6</text>
<text x="160.2" y="173.6">7</text>
<text x="165.2" y="169.7">A3</text>
<text x="165.2" y="172.2">A4</text>
<text x="175.3" y="169.7">B3</text>
<text x="175.3" y="172.2">B4</text>
<text x="181.7" y="168.6">15</text>
<text x="181.7" y="171.1">14</text>
<text x="181.7" y="173.6">13</text>
<text x="223.7" y="173.6">2</text>
<text x="247.7" y="173.6">11</text>
<text x="122.1" y="176.2">7</text>
<text x="122.1" y="178.7">8</text>
<text x="127.1" y="174.7">6B</text>
<text x="127.1" y="177.3">7B</text>
<text x="127.1" y="179.8">8B</text>
<text x="137.1" y="174.7">6C</text>
<text x="137.1" y="177.3">7C</text>
<text x="137.1" y="179.8">8C</text>
<text x="143.6" y="176.2">12</text>
<text x="143.6" y="178.7">11</text>
<text x="160.2" y="176.2">8</text>
<text x="160.2" y="178.7">9</text>
<text x="165.2" y="174.7">A5</text>
<text x="165.2" y="177.3">A6</text>
<text x="165.2" y="179.8">A7</text>
<text x="175.3" y="174.7">B5</text>
<text x="175.3" y="177.3">B6</text>
<text x="175.3" y="179.8">B7</text>
<text x="181.7" y="176.2">12</text>
<text x="181.7" y="178.7">11</text>
<text x="228" y="176">K</text>
<text x="243.2" y="176">E</text>
<text x="109.1" y="182.2">180</text>
<text x="125.6" y="183.8">ULN2803</text>
<text x="139.3" y="184.9">ACT</text>
<text x="159" y="183.8">19</text>
<text x="165.2" y="184.9">CE</text>
<text x="223.7" y="181.3">3</text>
<text x="228" y="181.1">A</text>
<text x="243.1" y="181.1">C</text>
<text x="247.7" y="181.3">10</text>
<text x="160.2" y="186.3">1</text>
<text x="163.7" y="191.4">74HC245</text>
<text x="165.2" y="187.4">AB/BA</text>
<text x="223.7" y="188.9">4</text>
<text x="228" y="191.3">K</text>
<text x="243.2" y="191.3">E</text>
<text x="247.7" y="188.9">9</text>
<text x="223.7" y="194">5</text>
<text x="228" y="193.8">A</text>
<text x="243.1" y="193.8">C</text>
<text x="247.7" y="194">8</text>
<text x="223.7" y="201.6">6</text>
<text x="228" y="204">K</text>
<text x="243.2" y="204">E</text>
<text x="247.7" y="201.6">7</text>
<text x="223.7" y="206.7">1</text>
<text x="228" y="206.5">A</text>
<text x="243.1" y="206.5">C</text>
<text x="247.7" y="206.7">12</text>
<text x="223.7" y="214.3">2</text>
<text x="247.7" y="214.3">11</text>
<text x="223.7" y="219.4">3</text>
<text x="228" y="216.7">K</text>
<text x="228" y="219.2">A</text>
<text x="243.1" y="219.2">C</text>
<text x="243.2" y="216.7">E</text>
<text x="247.7" y="219.4">10</text>
<text x="223.7" y="227">4</text>
<text x="247.7" y="227">9</text>
<text x="228" y="229.4">K</text>
<text x="243.2" y="229.4">E</text>
</g>
</svg>
